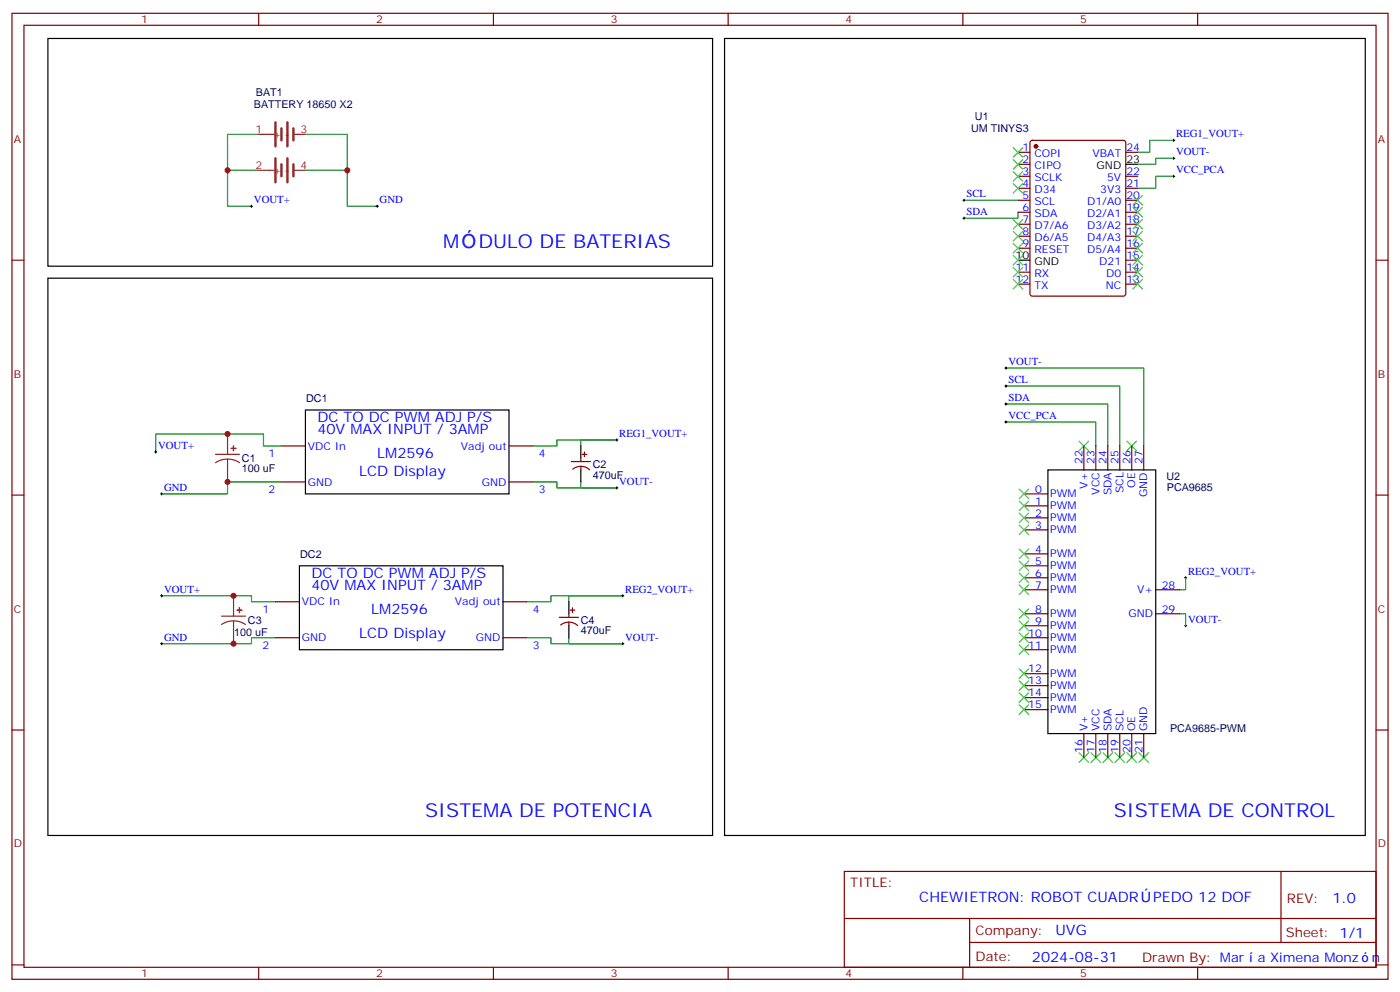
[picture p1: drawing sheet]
<svg xmlns="http://www.w3.org/2000/svg" width="412mm" height="292mm" viewBox="0 0 412 292" stroke-linecap="round" stroke-linejoin="round" font-family="sans-serif">
<g fill="none" stroke="#870000" stroke-width=".35">
<path d="M3.5 3.9h405.4v284.4h-405.4zM7.1 7.4h398.2v277.3h-398.2zM76.2 3.9v3.5M145.3 3.9v3.5M214.5 3.9v3.5M283.6 3.9v3.5M352.8 3.9v3.5M299.9 44.8h3.5M299.9 48.4h3.5M299.9 51.9h3.5M299.9 55.4h3.5M299.9 58.9h3.5"/>
<path d="M303.6 41.5l.5-.2h26.8l.7 .4v44.8l-.5 .6-27 .1-.7-.5v-44.7zM331.6 44.8h3.5M331.6 51.9h3.5M331.6 55.4h3.5M331.6 58.9h3.5M3.5 76.6h3.6M299.9 62.5h3.5M299.9 66h3.5M299.9 69.5h3.5M299.9 73.1h3.5M331.6 76.6h3.5M331.6 62.5h3.5"/>
<path d="M331.6 66h3.5M331.6 69.5h3.5M331.6 73.1h3.5M405.3 76.6h3.6M299.9 80.1h3.5M299.9 83.6h3.5M331.6 80.1h3.5M331.6 83.6h3.5M82.9 131.3h7.1M149.9 131.3h7.1M168.3 135.9h5.6M168.7 138.1a3.8 3.8 0 0 1 5 .2"/>
<path d="M171.1 134.8v1.1M171.1 137.3v1M171.4 133.7h1.5M172.2 133v1.4M319.3 131.3v7M322.8 131.3v7M326.3 131.3v7M329.8 131.3v7M333.4 131.3v7M336.9 131.3v7M3.5 145.7h3.6M82.9 141.9h7.1"/>
<path d="M149.9 141.9h7.1M301.6 145.4h7.1M301.6 148.9h7.1M301.6 152.4h7.1M301.6 156h7.1M405.3 145.7h3.6M81.1 177.1h7.1M148.2 177.1h7M167.9 179.6h1.4M168.6 178.9v1.4M301.6 163h7.1M301.6 166.5h7.1"/>
<path d="M301.6 170.1h7.1M301.6 173.6h7.1M340.4 173.6h7.1M81.1 187.7h7.1M148.2 187.7h7M164.7 181.7h5.7M165.2 184a3.8 3.8 0 0 1 5 .1M167.6 180.7v1M167.6 183.1v1.1M301.6 187.7h7.1M301.6 180.7h7.1M301.6 184.2h7.1"/>
<path d="M301.6 191.2h7.1M301.6 198.3h7.1M340.4 180.7h7.1M3.5 214.9h3.6M301.6 201.8h7.1M301.6 205.4h7.1M301.6 208.9h7.1M319.3 215.9v7.1M322.8 215.9v7.1M326.3 215.9v7.1M329.8 215.9v7.1M333.4 215.9v7.1"/>
<path d="M336.9 215.9v7.1M405.3 214.9h3.6M248.7 256.5h156.6v28.2h-156.6zM377.3 256.5v20.9M248.7 270.4h156.5M285.6 277.4h119.6M285.6 270.4v14.1M3.5 284h3.6M76.2 284.7v3.6M145.3 284.7v3.6M214.5 284.7v3.6M283.6 284.7v3.6"/>
<path d="M352.8 284.7v3.6M405.3 284h3.6"/>
</g>
<g fill="none" stroke="#000" stroke-width=".29">
<path d="M283.6 58.9h.7M284 58.6v.7M345.4 41.3h.7M345.4 51.9h.7M345.4 46.6h.7M345.7 41v.7M345.7 46.2v.8M345.7 51.5v.7M73.7 60.7h.7M74.1 60.4v.7M110.8 60.7h.7M111.1 60.4v.7"/>
<path d="M283.6 64.2h.7M284 63.9v.7M296 118.9h.7M296 113.6h.7M296 108.3h.7M296.3 108v.7M296.3 113.3v.7M296.3 118.6v.7M45.5 133h.7M45.9 132.7v.7M181.3 129.5h.7M181.7 129.2v.7"/>
<path d="M296 124.2h.7M296.3 123.9v.7M47.3 145.4h.7M47.6 145v.7M181.3 143.6h.7M181.7 143.3v.7M47.3 175.4h.7M47.6 175v.7M183.1 175.4h.7M183.4 175v.7M348.9 170.1h.7M349.2 169.7v.7"/>
<path d="M47.3 189.5h.7M47.6 189.1v.7M183.1 189.5h.7M183.4 189.1v.7M348.9 184.2h.7M349.2 183.8v.7"/>
</g>
<g fill="none" stroke="#8c2424" stroke-width=".35">
<path d="M75.8 39.5h5M86.4 39.5h3.6M75.8 50.1h5M86.4 50.1h3.6M63.5 133.7h7.1M67 135.1l-1.8 .3-1.7 .8M67 135.1l1.9 .3 1.7 .8M67 127.7v6M67 135.1v6.8M68.8 175.4v6M65.3 181.4h7M68.8 182.8l-1.9 .2-1.6 .8"/>
<path d="M68.8 182.8l1.8 .2 1.7 .8M68.8 182.8v6.7"/>
</g>
<path d="M81.1 36v7.1M82.9 37.8v3.5M84.7 36v7.1M86.4 37.8v3.5M81.1 46.6v7.1M82.9 48.4v3.5M84.7 46.6v7.1M86.4 48.4v3.5" fill="none" stroke="#8c2424" stroke-width=".71"/>
<g fill="none" stroke="#3c3" stroke-width=".35">
<path d="M298.4 43.4l2.9 2.8M298.4 47l2.9 2.8M298.4 50.5l2.9 2.8M298.4 54l2.9 2.8M301.3 43.4l-2.9 2.8M301.3 47l-2.9 2.8M301.3 50.5l-2.9 2.8M301.3 54l-2.9 2.8M333.7 57.5l2.8 2.9M336.5 57.5l-2.8 2.9M298.4 64.6l2.9 2.8M298.4 68.1l2.9 2.8"/>
<path d="M298.4 71.6l2.9 2.9M298.4 75.2l2.9 2.8M298.4 78.7l2.9 2.8M301.3 64.6l-2.9 2.8M301.3 68.1l-2.9 2.8M301.3 71.6l-2.9 2.9M301.3 75.2l-2.9 2.8M301.3 78.7l-2.9 2.8M333.7 78.7l2.8 2.8M333.7 75.2l2.8 2.8M333.7 71.6l2.8 2.9M333.7 68.1l2.8 2.8"/>
<path d="M333.7 64.6l2.8 2.8M333.7 61.1l2.8 2.8M336.5 78.7l-2.8 2.8M336.5 75.2l-2.8 2.8M336.5 71.6l-2.8 2.9M336.5 68.1l-2.8 2.8M336.5 64.6l-2.8 2.8M336.5 61.1l-2.8 2.8M298.4 82.2l2.9 2.9M301.3 82.2l-2.9 2.9M333.7 82.2l2.8 2.9M336.5 82.2l-2.8 2.9"/>
<path d="M317.9 129.9l2.8 2.8M320.7 129.9l-2.8 2.8M332 129.9l2.8 2.8M334.8 129.9l-2.8 2.8M300.2 144l2.8 2.8M300.2 147.5l2.8 2.8M300.2 151l2.8 2.8M300.2 154.6l2.8 2.8M303 147.5l-2.8 2.8M303 144l-2.8 2.8M303 151l-2.8 2.8M303 154.6l-2.8 2.8"/>
<path d="M300.2 161.6l2.8 2.8M300.2 165.1l2.8 2.9M300.2 168.7l2.8 2.8M300.2 172.2l2.8 2.8M300.2 179.2l2.8 2.9M303 161.6l-2.8 2.8M303 165.1l-2.8 2.9M303 168.7l-2.8 2.8M303 172.2l-2.8 2.8M303 179.2l-2.8 2.9M300.2 196.9l2.8 2.8M300.2 182.8l2.8 2.8"/>
<path d="M300.2 186.3l2.8 2.8M300.2 189.8l2.8 2.9M303 182.8l-2.8 2.8M303 186.3l-2.8 2.8M303 189.8l-2.8 2.9M303 196.9l-2.8 2.8M300.2 200.4l2.8 2.8M300.2 203.9l2.8 2.9M300.2 207.5l2.8 2.8M303 200.4l-2.8 2.8M303 203.9l-2.8 2.9M303 207.5l-2.8 2.8"/>
<path d="M317.9 221.6l2.8 2.8M320.7 221.6l-2.8 2.8M321.4 221.6l2.8 2.8M324.2 221.6l-2.8 2.8M324.9 221.6l2.8 2.8M327.7 221.6l-2.8 2.8M328.4 221.6l2.9 2.8M331.3 221.6l-2.9 2.8M332 221.6l2.8 2.8M334.8 221.6l-2.8 2.8M335.5 221.6l2.8 2.8M338.3 221.6l-2.8 2.8"/>
</g>
<g fill="none" stroke="#008700" stroke-width=".35">
<path d="M75.8 39.5h-8.8v10.6h8.8M90 39.5h12.3v10.6h-12.3M67 50.1v10.6h7.1M102.3 50.1v10.6h8.8M284 58.9h15.9M345.7 51.9h-5.3v3.5h-5.3M345.7 41.3h-7v3.5h-3.6M345.7 46.6h-5.3v1.8h-5.3M299.9 62.5v1.7h-15.9M296.3 118.9h30v12.4M296.3 113.6h33.5v17.7M296.3 108.3h40.6v23"/>
<path d="M82.9 131.3h-5.3v-3.6h-31.7v5.3M157 131.3h7v-1.8h17.7h-10.6v1.8M296.3 124.2h26.5v7.1M82.9 141.9h-15.9v3.5h-19.4M157 141.9h7v1.7h17.7h-10.6v-1.7M47.6 175.4h26.5v1.7h7M155.2 177.1h7.1v-1.7h21.1h-15.8v1.7M349.2 170.1v3.5h-1.7M81.1 187.7h-7v1.8h-26.5M155.2 187.7h7.1v1.8h21.1h-15.8v-1.8M347.5 180.7h1.7v3.5"/>
</g>
<path d="M14.1 11.3h195.8v67.1h-195.8zM213.4 11.3h188.8v234.6h-188.8zM331.6 48.4h3.5M299.9 76.6h3.5M14.1 81.9h195.8v164h-195.8zM90 120.7h59.9v24.7h-59.9zM171.1 131.3v3.5M171.1 138.3v3.6M308.7 138.3h31.7v77.6h-31.7zM88.2 166.5h60v24.7h-60zM167.6 177.1v3.6M167.6 184.2v3.5" fill="none" stroke="#000" stroke-width=".35"/>
<g fill="#8c2424" stroke="#8c2424" stroke-width=".35">
<path d="M68.1 132h1.4z"/>
<path d="M68.8 131.3v1.4z"/>
<path d="M69.8 179.6h1.5z"/>
<path d="M70.5 178.9l.1 1.4z"/>
</g>
<circle cx="305.2" cy="43.1" r=".53" fill="#870000" stroke="#870000" stroke-width=".35"/>
<g fill="#c00">
<circle cx="67" cy="50.1" r=".88"/>
<circle cx="102.3" cy="50.1" r=".88"/>
<circle cx="67" cy="127.7" r=".88"/>
<circle cx="67" cy="141.9" r=".88"/>
<circle cx="68.8" cy="175.4" r=".88"/>
<circle cx="68.8" cy="189.5" r=".88"/>
</g>
<g font-size="5.6" fill="#00f">
<text x="130.5" y="73.1">M</text>
<text x="140.9" y="73.1">DULO DE BATERIAS</text>
<text x="125.2" y="240.6">SISTEMA DE POTENCIA</text>
<text x="328.1" y="240.6">SISTEMA DE CONTROL</text>
</g>
<g font-size="4.2" fill="#00f">
<text x="93.5" y="124.2">DC TO DC PWM ADJ P/S</text>
<text x="93.5" y="127.7">40V MAX INPUT / 3AMP</text>
<text x="111.1" y="134.8">LM2596</text>
<text x="105.8" y="140.1">LCD Display</text>
<text x="91.7" y="170.1">DC TO DC PWM ADJ P/S</text>
<text x="91.7" y="173.6">40V MAX INPUT / 3AMP</text>
<text x="109.4" y="180.7">LM2596</text>
<text x="105.8" y="187.7">LCD Display</text>
<text x="270.8" y="265.5">CHEWIETRON: ROBOT CUADR</text>
<text x="339.7" y="265.5">PEDO 12 DOF</text>
<text x="392.5" y="265.8">1.0</text>
<text x="310.9" y="275.3">UVG</text>
<text x="304" y="283.1">2024-08-31</text>
</g>
<g font-size="3.9" fill="#800">
<text x="250.5" y="261.1">TITLE:</text>
<text x="379.1" y="265.8">REV:</text>
<text x="287.4" y="275.3">Company:</text>
<text x="378.7" y="275.9">Sheet: 1/1</text>
<text x="287.4" y="283">Date:</text>
<text x="336.4" y="283.1">Drawn By: Mar</text>
</g>
<g font-size="3.9" fill="#00f">
<text x="370.5" y="283.1">a Ximena Monz</text>
<text x="404.1" y="283.1">n</text>
</g>
<g font-size="3.2" fill="#800">
<text x="41.6" y="6.9">1</text>
<text x="110.8" y="6.9">2</text>
<text x="179.9" y="6.9">3</text>
<text x="249.1" y="6.9">4</text>
<text x="318.2" y="6.9">5</text>
<text x="4.1" y="42">A</text>
<text x="405.9" y="42">A</text>
<text x="4.1" y="111.2">B</text>
<text x="405.9" y="111.2">B</text>
<text x="4.1" y="180.3">C</text>
<text x="405.9" y="180.3">C</text>
<text x="4.1" y="249.4">D</text>
<text x="405.9" y="249.4">D</text>
<text x="41.6" y="287.7">1</text>
<text x="110.8" y="287.7">2</text>
<text x="179.9" y="287.7">3</text>
<text x="249.1" y="287.7">4</text>
<text x="318.2" y="287.7">5</text>
</g>
<g font-size="3.2" fill="#000080">
<text x="75.4" y="28.3">BAT1</text>
<text x="74.8" y="31.9">BATTERY 18650 X2</text>
<text x="287.2" y="35.5">U1</text>
<text x="286.1" y="39">UM TINYS3</text>
<text x="90.2" y="118.4">DC1</text>
<text x="71.3" y="136">C1</text>
<text x="174.6" y="137.7">C2</text>
<text x="71.3" y="139.1">100 uF</text>
<text x="174.6" y="140.9">470uF</text>
<text x="343.6" y="141.3">U2</text>
<text x="343.7" y="144.5">PCA9685</text>
<text x="88.4" y="164.2">DC2</text>
<text x="73" y="183.6">C3</text>
<text x="171.1" y="183.6">C4</text>
<text x="69" y="187.2">100 uF</text>
<text x="171.1" y="186.7">470uF</text>
<text x="344.7" y="215.4">PCA9685-PWM</text>
</g>
<g font-size="3.2" fill="#8d2323">
<text x="75.2" y="39.2">1</text>
<text x="80.4" y="40.6">+</text>
<text x="83.9" y="40.6">-</text>
<text x="88.5" y="39.2">3</text>
<text x="75.2" y="49.8">2</text>
<text x="80.4" y="51.2">+</text>
<text x="83.9" y="51.2">-</text>
<text x="88.5" y="49.8">4</text>
</g>
<g font-size="3.2" fill="#00f">
<text x="346.4" y="40.4">REG1_VOUT+</text>
<text x="301.2" y="44.5">1</text>
<text x="304.7" y="46.2">COPI</text>
<text x="321.8" y="46.2">VBAT</text>
<text x="331.8" y="44.5">24</text>
<text x="346.4" y="45.7">VOUT-</text>
<text x="301.2" y="48">2</text>
<text x="301.2" y="51.5">3</text>
<text x="304.7" y="49.8">CIPO</text>
<text x="304.7" y="53.3">SCLK</text>
<text x="326.1" y="53.3">5V</text>
<text x="331.8" y="51.5">22</text>
<text x="346.4" y="51">VCC_PCA</text>
<text x="74.8" y="59.8">VOUT+</text>
<text x="111.8" y="59.8">GND</text>
<text x="284.7" y="58.1">SCL</text>
<text x="301.2" y="55.1">4</text>
<text x="301.2" y="58.6">5</text>
<text x="304.7" y="56.8">D34</text>
<text x="324.1" y="56.8">3V3</text>
<text x="331.8" y="58.6">20</text>
<text x="331.8" y="55.1">21</text>
<text x="284.7" y="63.4">SDA</text>
<text x="301.2" y="62.1">6</text>
<text x="301.2" y="65.7">7</text>
<text x="304.7" y="60.4">SCL</text>
<text x="304.7" y="63.9">SDA</text>
<text x="320.2" y="63.9">D2/A1</text>
<text x="320.2" y="60.4">D1/A0</text>
<text x="331.8" y="65.7">18</text>
<text x="331.8" y="62.1">19</text>
<text x="301.2" y="69.2">8</text>
<text x="304.7" y="67.4">D7/A6</text>
<text x="304.7" y="70.9">D6/A5</text>
<text x="320.2" y="70.9">D4/A3</text>
<text x="320.2" y="67.4">D3/A2</text>
<text x="331.8" y="69.2">17</text>
<text x="301.2" y="72.7">9</text>
<text x="304.7" y="74.5">RESET</text>
<text x="320.2" y="74.5">D5/A4</text>
<text x="323.8" y="78">D21</text>
<text x="331.8" y="76.2">15</text>
<text x="331.8" y="72.7">16</text>
<text x="299.2" y="79.8">11</text>
<text x="299.2" y="83.3">12</text>
<text x="304.7" y="81.5">RX</text>
<text x="325.8" y="81.5">D0</text>
<text x="331.8" y="83.3">13</text>
<text x="331.8" y="79.8">14</text>
<text x="304.7" y="85.1">TX</text>
<text x="325.7" y="85.1">NC</text>
<text x="297" y="107.5">VOUT-</text>
<text x="297" y="112.7">SCL</text>
<text x="297" y="118">SDA</text>
<text x="297" y="123.3">VCC_PCA</text>
<text x="182.4" y="128.6">REG1_VOUT+</text>
<text x="46.6" y="132.2">VOUT+</text>
<text x="79.1" y="134.4">1</text>
<text x="90.7" y="132.3">VDC In</text>
<text x="135.8" y="132.3">Vadj out</text>
<text x="158.7" y="134.4">4</text>
<text x="318.9" y="136.6" transform="rotate(-90 318.9 136.6)">22</text>
<text x="322.4" y="136.6" transform="rotate(-90 322.4 136.6)">23</text>
<text x="326" y="136.6" transform="rotate(-90 326 136.6)">24</text>
<text x="329.5" y="136.6" transform="rotate(-90 329.5 136.6)">25</text>
<text x="333" y="136.6" transform="rotate(-90 333 136.6)">26</text>
<text x="336.5" y="136.6" transform="rotate(-90 336.5 136.6)">27</text>
<text x="90.7" y="142.9">GND</text>
<text x="141.9" y="142.9">GND</text>
<text x="182.4" y="142.7">VOUT-</text>
<text x="320.3" y="143.8" transform="rotate(-90 320.3 143.8)">V+</text>
<text x="334.4" y="143.5" transform="rotate(-90 334.4 143.5)">OE</text>
<text x="48.3" y="144.5">GND</text>
<text x="79.1" y="145">2</text>
<text x="158.7" y="145">3</text>
<text x="304.9" y="145">0</text>
<text x="304.9" y="148.6">1</text>
<text x="309.4" y="146.4">PWM</text>
<text x="309.4" y="150">PWM</text>
<text x="323.8" y="145.6" transform="rotate(-90 323.8 145.6)">VCC</text>
<text x="327.4" y="145.8" transform="rotate(-90 327.4 145.8)">SDA</text>
<text x="330.9" y="145.2" transform="rotate(-90 330.9 145.2)">SCL</text>
<text x="338" y="146.3" transform="rotate(-90 338 146.3)">GND</text>
<text x="304.9" y="152.1">2</text>
<text x="304.9" y="155.6">3</text>
<text x="309.4" y="153.5">PWM</text>
<text x="309.4" y="157">PWM</text>
<text x="304.9" y="162.7">4</text>
<text x="304.9" y="166.2">5</text>
<text x="309.4" y="164.1">PWM</text>
<text x="309.4" y="167.6">PWM</text>
<text x="304.9" y="169.7">6</text>
<text x="304.9" y="173.2">7</text>
<text x="309.4" y="171.1">PWM</text>
<text x="342.2" y="173.2">28</text>
<text x="350" y="169.2">REG2_VOUT+</text>
<text x="48.3" y="174.5">VOUT+</text>
<text x="88.9" y="178.2">VDC In</text>
<text x="134" y="178.2">Vadj out</text>
<text x="184.1" y="174.5">REG2_VOUT+</text>
<text x="309.4" y="174.7">PWM</text>
<text x="335" y="174.7">V+</text>
<text x="77.4" y="180.3">1</text>
<text x="157" y="180.3">4</text>
<text x="304.9" y="180.3">8</text>
<text x="304.9" y="183.8">9</text>
<text x="309.4" y="181.7">PWM</text>
<text x="309.4" y="185.2">PWM</text>
<text x="332.4" y="181.7">GND</text>
<text x="342.2" y="180.3">29</text>
<text x="350" y="183.3">VOUT-</text>
<text x="48.3" y="188.6">GND</text>
<text x="77.4" y="190.9">2</text>
<text x="88.9" y="188.8">GND</text>
<text x="140.2" y="188.8">GND</text>
<text x="157" y="190.9">3</text>
<text x="184.1" y="188.6">VOUT-</text>
<text x="302.9" y="187.4">10</text>
<text x="302.9" y="190.9">11</text>
<text x="309.4" y="188.8">PWM</text>
<text x="302.9" y="197.9">12</text>
<text x="309.4" y="192.3">PWM</text>
<text x="302.9" y="201.5">13</text>
<text x="309.4" y="199.4">PWM</text>
<text x="309.4" y="202.9">PWM</text>
<text x="302.9" y="205">14</text>
<text x="302.9" y="208.5">15</text>
<text x="309.4" y="206.4">PWM</text>
<text x="309.4" y="209.9">PWM</text>
<text x="320.3" y="215.2" transform="rotate(-90 320.3 215.2)">V+</text>
<text x="323.8" y="215.2" transform="rotate(-90 323.8 215.2)">VCC</text>
<text x="327.4" y="215.2" transform="rotate(-90 327.4 215.2)">SDA</text>
<text x="330.9" y="215.2" transform="rotate(-90 330.9 215.2)">SCL</text>
<text x="334.4" y="215.2" transform="rotate(-90 334.4 215.2)">OE</text>
<text x="338" y="215.2" transform="rotate(-90 338 215.2)">GND</text>
<text x="318.9" y="221.7" transform="rotate(-90 318.9 221.7)">16</text>
<text x="322.4" y="221.7" transform="rotate(-90 322.4 221.7)">17</text>
<text x="326" y="221.7" transform="rotate(-90 326 221.7)">18</text>
<text x="329.5" y="221.7" transform="rotate(-90 329.5 221.7)">19</text>
<text x="333" y="221.7" transform="rotate(-90 333 221.7)">20</text>
<text x="336.5" y="221.7" transform="rotate(-90 336.5 221.7)">21</text>
</g>
<g font-size="3.2">
<text x="323" y="49.8">GND</text>
<text x="331.8" y="48">23</text>
<text x="299.2" y="76.2">10</text>
<text x="304.7" y="78">GND</text>
</g>
</svg>
